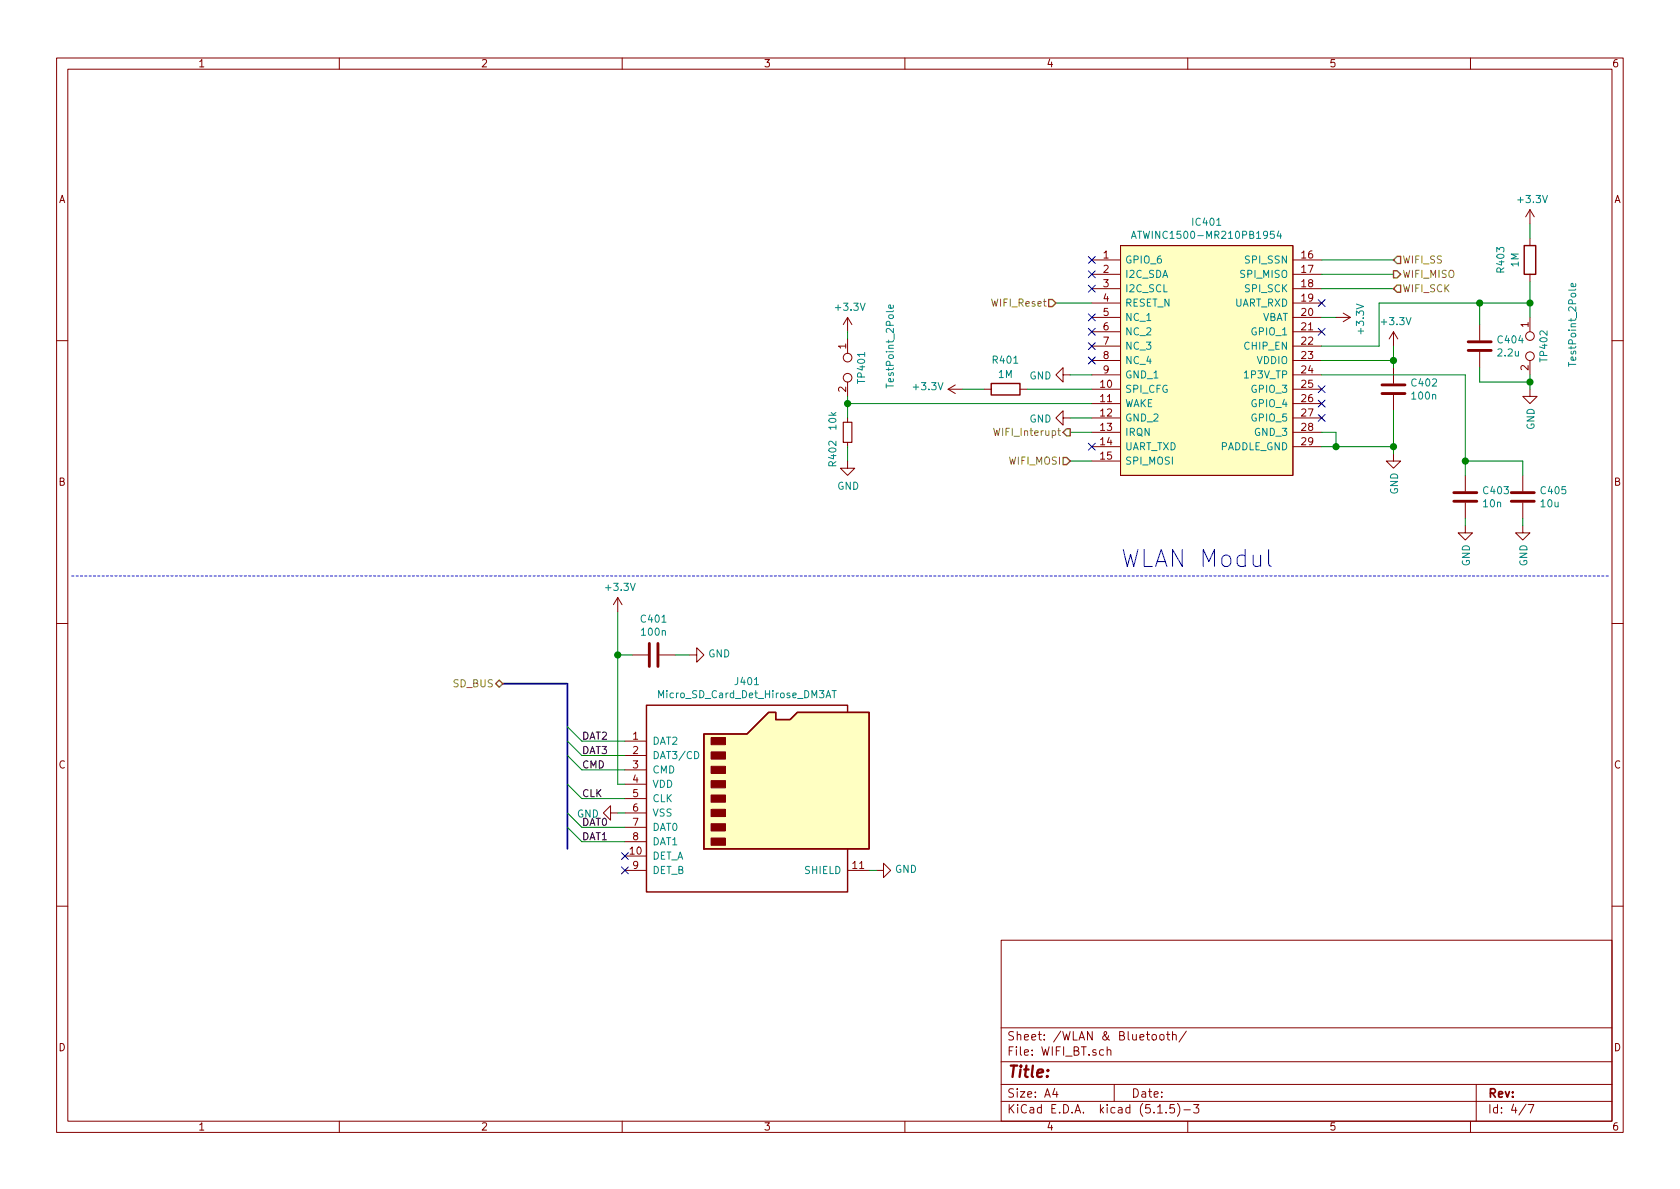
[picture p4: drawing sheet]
<svg xmlns="http://www.w3.org/2000/svg" width="297mm" height="210mm" viewBox="0 0 297 210" stroke-linecap="round" stroke-linejoin="round" font-family="sans-serif">
<g fill="none" stroke="#840000" stroke-width=".18">
<path d="M10 10.3h277v189.9h-277zM12 12.2h273v186.1h-273zM60 10.3v1.9M110 10.3v1.9M160 10.3v1.9M210 10.3v1.9M260 10.3v1.9M270.5 37.1v2.5M270.5 37.1l-.8 1.2M270.5 37.1l.8 1.2M149.9 56.1v2.6M149.9 59.9v2.6"/>
<path d="M149.9 56.1l-.8 1.3M149.9 56.1l.7 1.3M193 46h5.1M193 48.5h5.1M193 51h5.1M193 53.6h5.1M193 56.1h5.1M193 58.7h5.1M198.1 43.4h30.5v40.7h-30.5zM228.6 46h5.1M228.6 48.5h5.1M228.6 51h5.1"/>
<path d="M228.6 53.6h5.1M228.6 56.1h5.1M228.6 58.7h5.1M236.2 56.1h2.6M237.5 55.4l1.3 .7M238.8 56.1l-1.3 .8M246.4 58.7v2.5M246.4 58.7l-.8 1.2M246.4 58.7l.7 1.2M261.6 57.4v2.8M270.5 42.2v1.2M270.5 48.5v1.3"/>
<path d="M270.5 56.1v2.6M10 60.2h2M149.9 67.6v2.5M149.9 73.9v.8M149.9 78.2v.8M167.6 68.8h2.6M167.6 68.8l1.3 .8M168.9 68.1l-1.3 .7M174 68.8h1.3M180.3 68.8h1.3M188 73.9v-1.3l-1.3 1.3 1.3 1.3v-1.3h1.2M188 66.3v-1.3l-1.3 1.3 1.3 1.3v-1.3h1.2"/>
<path d="M193 68.8h5.1M193 71.4h5.1M193 73.9h5.1M193 76.4h5.1M193 79h5.1M193 61.2h5.1M193 63.7h5.1M193 66.3h5.1M228.6 68.8h5.1M228.6 71.4h5.1M228.6 73.9h5.1M228.6 76.4h5.1"/>
<path d="M228.6 79h5.1M228.6 61.2h5.1M228.6 63.7h5.1M228.6 66.3h5.1M246.4 65v2.8M246.4 69.8v2.8M261.6 62.2v2.8M270.5 68.8v1.3h1.3l-1.3 1.3-1.3-1.3h1.3M270.5 63.7v2.6M285 60.2h2M149.9 81.5v1.3h1.2l-1.2 1.3-1.3-1.3h1.3M193 81.5h5.1"/>
<path d="M246.4 80.3v1.2h1.2l-1.2 1.3-1.3-1.3h1.3M259.1 93v1.2h1.2l-1.2 1.3-1.3-1.3h1.3M259.1 84.1v2.8M259.1 88.9v2.8M269.2 93v1.2h1.3l-1.3 1.3-1.2-1.3h1.2M269.2 84.1v2.8M269.2 88.9v2.8M10 110.3h2M109.2 105.7l-.7 1.2M109.2 105.7v2.5M109.2 105.7l.8 1.2M111.8 115.8h2.8"/>
<path d="M116.6 115.8h2.8M121.9 115.8h1.3v-1.3l1.3 1.3-1.3 1.3v-1.3M285 110.3h2M110.5 131.1h3.8M110.5 133.6h3.8M110.5 136.1h3.8M110.5 138.7h3.8M107.9 143.8v-1.3l-1.2 1.3 1.2 1.2v-1.2h1.3M110.5 151.4h3.8M110.5 153.9h3.8M110.5 141.2h3.8M110.5 143.8h3.8"/>
<path d="M110.5 146.3h3.8M110.5 148.8h3.8M149.9 153.9h3.8M154.9 153.9h1.3v-1.3l1.3 1.3-1.3 1.3v-1.3M10 160.2h2M177 166.3h108v32h-108zM285 160.2h2M60 198.3v1.9M110 198.3v1.9M160 198.3v1.9M177 194.8h108M177 191.8h108"/>
<path d="M177 187.8h108M177 181.8h108M186.5 192.5l-.4 1h1M186.8 193v1M195.8 185.7a.37 .37 0 0 1 .6 .1v.8M195.8 185.1v1.5M197 191.8v3M203.8 183.1l.2-.2 .4 .2v.7l-.2 .1-.4-.1zM204.7 196.8h.8M205.1 183.1l.2-.2 .5 .2v.7l-.3 .1-.4-.1zM206.2 196.7v.1M206.2 182.9h.6"/>
<path d="M206.5 182.4v1.3l.3 .2M207.3 183.1l.1-.1a.37 .37 0 0 1 .6 .1v.8M207.3 182.4v1.5M207.6 195.3h-.7l-.1 .7 .2-.1 .5 .1 .2 .2-.1 .5-.2 .1-.6-.1M208.2 195.1a1.71 1.71 0 0 1 0 2.3M209.3 196.3h1.2M209.8 182.3l-1.3 2M210 198.3v1.9M211 195.3h1l-.5 .6 .4 .1v.7l-.2 .1-.7-.1M260 198.3v1.9M261 191.8v6.5M269.8 195.2l-1.2 2"/>
<path d="M270.2 195.3h1l-.6 1.5"/>
<circle cx="270.5" cy="59.4" r=".76"/>
<circle cx="149.9" cy="63.2" r=".76"/>
<circle cx="149.9" cy="66.8" r=".76"/>
<circle cx="270.5" cy="63" r=".76"/>
</g>
<path d="M269.5 43.4h2v5.1h-2zM175.3 67.8h5v2h-5zM124.5 129.8h7.6l3.8-3.8h1.3v1.2h2.5l1.3-1.2h12.7v24.1h-29.2zM149.9 126v-1.3h-35.6v33h35.6v-7.6" fill="none" stroke="#840000" stroke-width=".25"/>
<path d="M244.3 69.6h4.1M244.3 68.1h4.1M259.6 62h4.1M259.6 60.4h4.1M257 88.6h4.1M257 87.1h4.1M267.2 88.6h4.1M267.2 87.1h4.1M114.8 113.8v4.1M116.3 113.8v4.1" fill="none" stroke="#840000" stroke-width=".51"/>
<path d="M149.1 74.7h1.5v3.5h-1.5z" fill="none" stroke="#840000" stroke-width=".2"/>
<g fill="#ffffc2" stroke="#ffffc2" stroke-width=".18">
<path d="M198.1 43.4h30.5v40.7h-30.5z"/>
<path d="M124.5 129.8h7.6l3.8-3.8h1.3v1.2h2.5l1.3-1.2h12.7v24.1h-29.2z"/>
</g>
<path d="M157.9 54l.1 .3-.2 .2h-.6v-.5l.2-.1 .1 .6M200.1 42.2l.4-1.3 .4 1.3M200.2 41.8h.6M226.1 40.8l-.3 .9h.8M226.4 41.3v.9M278.6 50.2v.3l-.2 .2-.6-.1v-.4l.3-.1 .1 .6M122.8 132.9a.64 .64 0 0 1 .8 .6 .64 .64 0 0 1-.8 .7zM146 123.4l.5-1.3 .4 1.3M147.1 122.1h.8M147.5 122.1v1.3" fill="none" stroke="#008484" stroke-width=".18"/>
<g fill="#840000" stroke="#840000" stroke-width=".18">
<path d="M125.7 148.2h2.6v1.3h-2.6z"/>
<path d="M125.7 145.7h2.6v1.2h-2.6z"/>
<path d="M125.7 143.1h2.6v1.3h-2.6z"/>
<path d="M125.7 140.6h2.6v1.3h-2.6z"/>
<path d="M125.7 138h2.6v1.3h-2.6z"/>
<path d="M125.7 135.5h2.6v1.3h-2.6z"/>
<path d="M125.7 133h2.6v1.2h-2.6z"/>
<path d="M125.7 130.4h2.6v1.3h-2.6z"/>
</g>
<path d="M12.7 101.8h271.8" fill="none" stroke="#0000c2" stroke-width=".18" stroke-dasharray=".4 .4"/>
<path d="M88.9 120.9h11.4v29.2" fill="none" stroke="#000084" stroke-width=".3"/>
<g fill="none" stroke="#008400" stroke-width=".18">
<path d="M270.5 39.6v2.6M149.9 58.7v1.2M186.7 53.6h6.3M233.7 56.1h2.5M233.7 51h12.7M233.7 48.5h12.7M233.7 46h12.7M261.6 53.6v3.8M270.5 53.6h-26.7v7.6h-10.1M270.5 49.8v6.3M149.9 71.4h43.1M149.9 70.1v3.8"/>
<path d="M149.9 79v2.5M170.2 68.8h3.8M181.6 68.8h11.4M189.2 76.4h3.8M189.2 66.3h3.8M189.2 73.9h3.8M233.7 76.4h2.5v2.6M233.7 79h12.7M233.7 66.3h25.4v17.8M233.7 63.7h12.7M246.4 61.2v3.8M246.4 72.6v7.7"/>
<path d="M261.6 65v2.6h8.9M270.5 66.3v2.5M189.2 81.5h3.8M259.1 81.5h10.1v2.6M259.1 91.7v1.3M269.2 91.7v1.3M109.2 108.2v30.5h1.3M109.2 115.8h2.6M119.4 115.8h2.5M100.3 138.7l2.6 2.5h7.6M100.3 133.6l2.6 2.5h7.6M100.3 131.1l2.6 2.5h7.6"/>
<path d="M100.3 128.5l2.6 2.6h7.6M100.3 143.8l2.6 2.5h7.6M100.3 146.3l2.6 2.5h7.6M109.2 143.8h1.3M153.7 153.9h1.2"/>
</g>
<path d="M185.4 53h.7l.6 .6-.6 .6h-.7zM246.4 47.9h.6l.6 .6-.6 .6h-.6zM247 50.4h.6v1.3h-.6l-.6-.7zM247 45.3h.6v1.3h-.6l-.6-.6zM188.6 75.8h.6v1.3h-.6l-.6-.7zM188 80.9h.6l.6 .6-.6 .7h-.6zM87.6 120.9l.7-.6 .6 .6-.6 .6z" fill="none" stroke="#848400" stroke-width=".25"/>
<path d="M175.7 75.7l.3 1.3 .3-.9 .2 .9 .3-1.3" fill="none" stroke="#848400" stroke-width=".18"/>
<path d="M224.3 97.2v2.5l.1 .3 .3 .2" fill="none" stroke="#0000c2" stroke-width=".18"/>
<g fill="#008400" stroke="#008400" stroke-width=".25">
<circle cx="270.5" cy="53.6" r=".51"/>
<circle cx="261.6" cy="53.6" r=".51"/>
<circle cx="236.2" cy="79" r=".51"/>
<circle cx="270.5" cy="67.6" r=".51"/>
<circle cx="259.1" cy="81.5" r=".51"/>
<circle cx="246.4" cy="63.7" r=".51"/>
<circle cx="246.4" cy="79" r=".51"/>
<circle cx="149.9" cy="71.4" r=".51"/>
<circle cx="109.2" cy="115.8" r=".51"/>
</g>
<g fill="none" stroke="#000084" stroke-width=".18">
<path d="M192.4 45.4l1.2 1.2M192.4 50.4l1.2 1.3M192.4 55.5l1.2 1.2M192.4 58.1l1.2 1.2M192.4 47.9l1.2 1.2M193.6 45.4l-1.2 1.2M193.6 50.4l-1.2 1.3M193.6 55.5l-1.2 1.2M193.6 58.1l-1.2 1.2M193.6 47.9l-1.2 1.2M233.1 58.1l1.2 1.2M233.1 53l1.2 1.2"/>
<path d="M234.3 58.1l-1.2 1.2M234.3 53l-1.2 1.2M192.4 60.6l1.2 1.2M192.4 63.1l1.2 1.3M192.4 78.4l1.2 1.2M193.6 60.6l-1.2 1.2M193.6 63.1l-1.2 1.3M193.6 78.4l-1.2 1.2M233.1 68.2l1.2 1.2M233.1 70.8l1.2 1.2M233.1 73.3l1.2 1.2M234.3 68.2l-1.2 1.2"/>
<path d="M234.3 70.8l-1.2 1.2M234.3 73.3l-1.2 1.2M109.9 150.8l1.2 1.2M109.9 153.3l1.2 1.2M111.1 150.8l-1.2 1.2M111.1 153.3l-1.2 1.2"/>
</g>
<text font-size="4.2" fill="#0000c2" x="198.1" y="100.3">WLAN Modul</text>
<text font-size="2.8" fill="#840000" x="178" y="190.5">Title:</text>
<g font-size="2.1" fill="#840000">
<text x="178" y="184">Sheet: /WLAN &amp; Bluetooth/</text>
<text x="178" y="186.7">File: WIFI_BT.sch</text>
<text x="178" y="196.9">KiCad E.D.A. kicad (5.1.5)-3</text>
<text x="178" y="194.1">Size: A4</text>
<text x="200" y="194.1">Date:</text>
<text x="263" y="194.1">Rev:</text>
<text x="263" y="196.9">Id: 4/7</text>
</g>
<g font-size="1.8" fill="#840000">
<text x="35" y="11.9">1</text>
<text x="85" y="11.9">2</text>
<text x="135" y="11.9">3</text>
<text x="185" y="11.9">4</text>
<text x="235" y="11.9">5</text>
<text x="285" y="11.9">6</text>
<text x="10.4" y="35.9">A</text>
<text x="285.4" y="35.9">A</text>
<text x="195.1" y="45.7">1</text>
<text x="230.2" y="45.7">16</text>
<text x="195.1" y="48.3">2</text>
<text x="195.1" y="50.8">3</text>
<text x="195.1" y="53.3">4</text>
<text x="230.2" y="48.3">17</text>
<text x="230.2" y="50.8">18</text>
<text x="230.2" y="53.3">19</text>
<text x="195.1" y="55.9">5</text>
<text x="195.1" y="58.4">6</text>
<text x="230.2" y="55.9">20</text>
<text x="230.2" y="58.4">21</text>
<text x="270.3" y="57.9" transform="rotate(-90 270.3 57.9)">1</text>
<text x="149.6" y="61.7" transform="rotate(-90 149.6 61.7)">1</text>
<text x="195.1" y="61">7</text>
<text x="195.1" y="63.5">8</text>
<text x="230.2" y="61">22</text>
<text x="230.2" y="63.5">23</text>
<text x="270.3" y="65.5" transform="rotate(-90 270.3 65.5)">2</text>
<text x="149.6" y="69.3" transform="rotate(-90 149.6 69.3)">2</text>
<text x="194.6" y="68.6">10</text>
<text x="194.6" y="71.1">11</text>
<text x="195.1" y="66">9</text>
<text x="230.2" y="66">24</text>
<text x="230.2" y="68.6">25</text>
<text x="230.2" y="71.1">26</text>
<text x="194.6" y="73.7">12</text>
<text x="194.6" y="76.2">13</text>
<text x="230.2" y="73.7">27</text>
<text x="230.2" y="76.2">28</text>
<text x="194.6" y="78.7">14</text>
<text x="194.6" y="81.3">15</text>
<text x="230.2" y="78.7">29</text>
<text x="10.4" y="85.9">B</text>
<text x="285.4" y="85.9">B</text>
<text x="111.9" y="130.8">1</text>
<text x="10.4" y="135.9">C</text>
<text x="111.9" y="133.3">2</text>
<text x="111.9" y="135.9">3</text>
<text x="285.4" y="135.9">C</text>
<text x="111.9" y="138.4">4</text>
<text x="111.9" y="141">5</text>
<text x="111.9" y="143.5">6</text>
<text x="111.9" y="146">7</text>
<text x="111.9" y="148.6">8</text>
<text x="111.4" y="151.1">10</text>
<text x="111.9" y="153.7">9</text>
<text x="150.8" y="153.7">11</text>
<text x="10.4" y="185.9">D</text>
<text x="285.4" y="185.9">D</text>
<text x="35" y="199.9">1</text>
<text x="85" y="199.9">2</text>
<text x="135" y="199.9">3</text>
<text x="185" y="199.9">4</text>
<text x="235" y="199.9">5</text>
<text x="285" y="199.9">6</text>
</g>
<g font-size="1.8" fill="#008484">
<text x="268.6" y="35.9">+3.3V</text>
<text x="211" y="39.9">IC401</text>
<text x="198.9" y="46.6">GPIO_6</text>
<text x="201.5" y="42.2">ATWINC1500-MR210PB1954</text>
<text x="220.4" y="46.6">SPI_SSN</text>
<text x="268.5" y="47.2" transform="rotate(-90 268.5 47.2)">1M</text>
<text x="198.9" y="49.1">I2C_SDA</text>
<text x="198.9" y="51.7">I2C_SCL</text>
<text x="219.5" y="49.1">SPI_MISO</text>
<text x="220.3" y="51.7">SPI_SCK</text>
<text x="266" y="48.1" transform="rotate(-90 266 48.1)">R403</text>
<text x="147.9" y="55">+3.3V</text>
<text x="198.9" y="54.2">RESET_N</text>
<text x="198.9" y="56.8">NC_1</text>
<text x="198.9" y="59.3">NC_2</text>
<text x="218.2" y="54.2">UART_RXD</text>
<text x="221.4" y="59.3">GPIO_1</text>
<text x="223" y="56.8">VBAT</text>
<text x="241.2" y="58.8" transform="rotate(-90 241.2 58.8)">+3.3V</text>
<text x="244.4" y="57.5">+3.3V</text>
<text x="175.7" y="64.3">R401</text>
<text x="198.9" y="61.8">NC_3</text>
<text x="198.9" y="64.4">NC_4</text>
<text x="220.2" y="61.8">CHIP_EN</text>
<text x="222.2" y="64.4">VDDIO</text>
<text x="264.9" y="60.7">C404</text>
<text x="264.9" y="63">2.2u</text>
<text x="273.6" y="63.8" transform="rotate(-90 273.6 63.8)">TP402</text>
<text x="278.7" y="64.3" transform="rotate(-90 278.7 64.3)">TestPoint_2Pole</text>
<text x="153" y="67.6" transform="rotate(-90 153 67.6)">TP401</text>
<text x="158" y="68.1" transform="rotate(-90 158 68.1)">TestPoint_2Pole</text>
<text x="161.7" y="69">+3.3V</text>
<text x="176.6" y="66.8">1M</text>
<text x="182" y="67.1">GND</text>
<text x="198.9" y="69.5">SPI_CFG</text>
<text x="198.9" y="66.9">GND_1</text>
<text x="220.3" y="66.9">1P3V_TP</text>
<text x="221.4" y="69.5">GPIO_3</text>
<text x="249.7" y="68.3">C402</text>
<text x="249.8" y="70.7">100n</text>
<text x="147.9" y="75.9" transform="rotate(-90 147.9 75.9)">10k</text>
<text x="182" y="74.7">GND</text>
<text x="198.9" y="72">WAKE</text>
<text x="198.9" y="74.5">GND_2</text>
<text x="198.9" y="77.1">IRQN</text>
<text x="221.4" y="72">GPIO_4</text>
<text x="221.4" y="74.5">GPIO_5</text>
<text x="221.9" y="77.1">GND_3</text>
<text x="271.3" y="76" transform="rotate(-90 271.3 76)">GND</text>
<text x="147.9" y="82.3" transform="rotate(-90 147.9 82.3)">R402</text>
<text x="198.9" y="79.6">UART_TXD</text>
<text x="198.9" y="82.2">SPI_MOSI</text>
<text x="215.6" y="79.6">PADDLE_GND</text>
<text x="148" y="86.6">GND</text>
<text x="247.2" y="87.5" transform="rotate(-90 247.2 87.5)">GND</text>
<text x="262.3" y="89.7">10n</text>
<text x="262.4" y="87.4">C403</text>
<text x="272.5" y="89.7">10u</text>
<text x="272.6" y="87.4">C405</text>
<text x="259.9" y="100.2" transform="rotate(-90 259.9 100.2)">GND</text>
<text x="270.1" y="100.2" transform="rotate(-90 270.1 100.2)">GND</text>
<text x="107.3" y="104.5">+3.3V</text>
<text x="113.5" y="110.1">C401</text>
<text x="113.6" y="112.4">100n</text>
<text x="125.2" y="116.3">GND</text>
<text x="116.8" y="123.5">Micro_SD_Card_Det_Hirose_DM3AT</text>
<text x="130.1" y="121.2">J401</text>
<text x="115.3" y="131.7">DAT2</text>
<text x="115.3" y="134.2">DAT3/CD</text>
<text x="115.3" y="136.8">CMD</text>
<text x="115.3" y="139.3">VDD</text>
<text x="115.3" y="141.9">CLK</text>
<text x="115.3" y="144.4">VSS</text>
<text x="115.3" y="146.9">DAT0</text>
<text x="115.3" y="149.5">DAT1</text>
<text x="115.3" y="152">DET_A</text>
<text x="115.3" y="154.6">DET_B</text>
<text x="142.4" y="154.6">SHIELD</text>
<text x="158.2" y="154.4">GND</text>
</g>
<g font-size="1.8" fill="#848400">
<text x="247.9" y="46.6">WIFI_SS</text>
<text x="247.9" y="51.7">WIFI_SCK</text>
<text x="247.9" y="49.1">WIFI_MISO</text>
<text x="175.6" y="54.2">WIFI_Reset</text>
<text x="176.4" y="77.1">WIFI_Interupt</text>
<text x="178.5" y="82.2">WIFI_MOSI</text>
<text x="80.2" y="121.5">SD_BUS</text>
</g>
<g font-size="1.8">
<text x="102.9" y="130.8">DAT2</text>
<text x="102.9" y="135.9">CMD</text>
<text x="102.9" y="133.3">DAT3</text>
<text x="102.9" y="141">CLK</text>
<text x="102" y="144.6">GND</text>
<text x="102.9" y="148.6">DAT1</text>
<text x="102.9" y="146">DAT0</text>
</g>
</svg>
